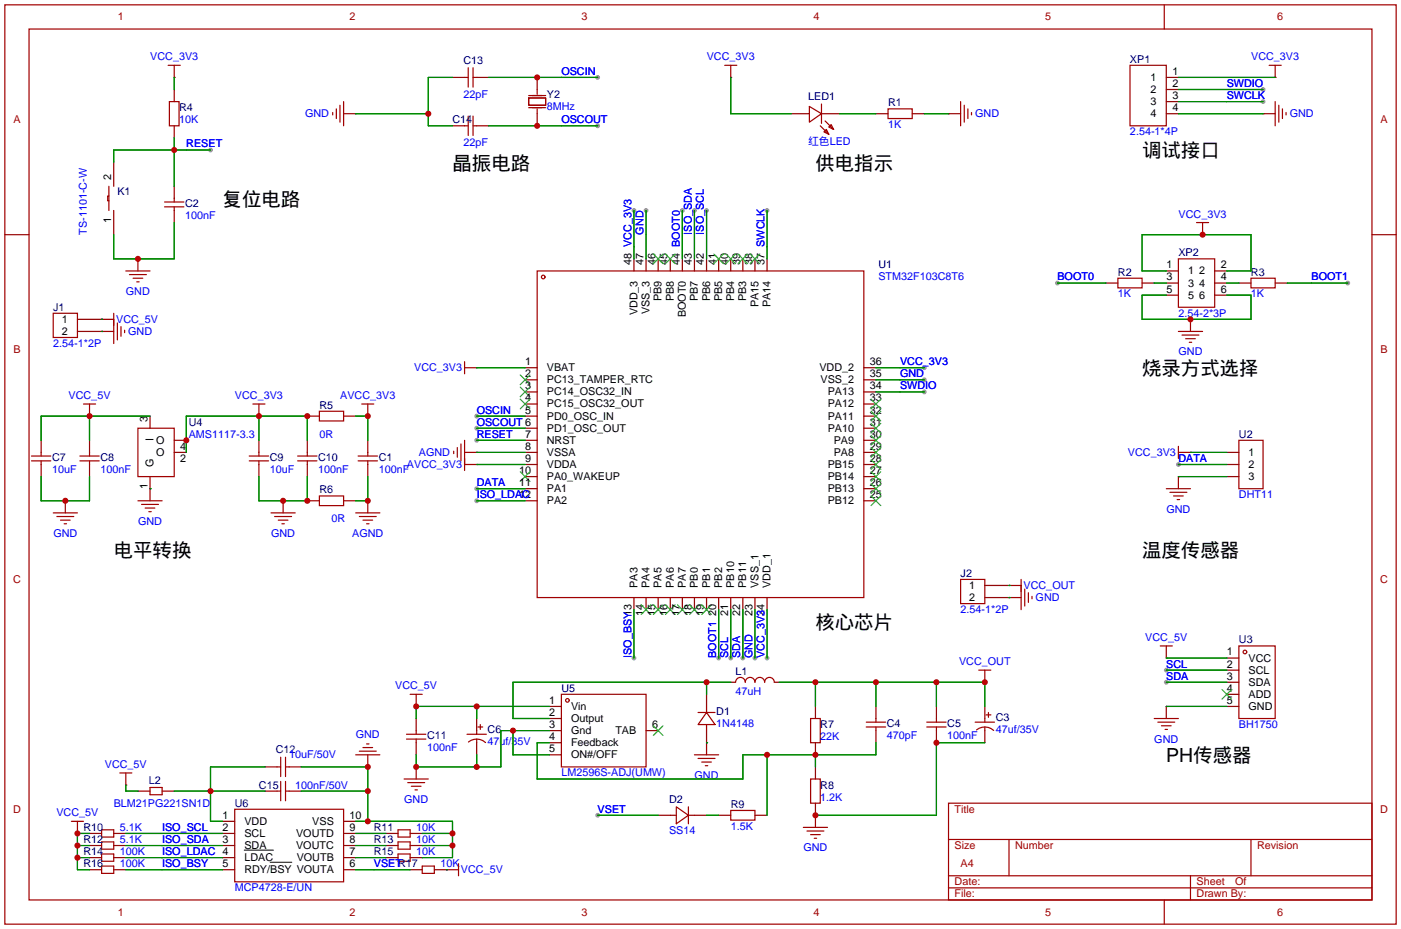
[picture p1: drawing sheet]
<svg xmlns="http://www.w3.org/2000/svg" width="294mm" height="195mm" viewBox="0 0 294 195" stroke-linecap="round" stroke-linejoin="round" font-family="sans-serif">
<g fill="#999">
<circle cx="44.2" cy="31.5" r=".51"/>
<circle cx="222" cy="59.4" r=".51"/>
<circle cx="283" cy="59.4" r=".51"/>
<circle cx="265.2" cy="18.8" r=".51"/>
<circle cx="265.2" cy="21.3" r=".51"/>
<circle cx="133.1" cy="138.2" r=".51"/>
<circle cx="150.9" cy="138.2" r=".51"/>
<circle cx="156" cy="138.2" r=".51"/>
<circle cx="153.4" cy="138.2" r=".51"/>
<circle cx="161" cy="138.2" r=".51"/>
<circle cx="158.5" cy="138.2" r=".51"/>
<circle cx="100.1" cy="105.2" r=".51"/>
<circle cx="100.1" cy="92.5" r=".51"/>
<circle cx="100.1" cy="87.4" r=".51"/>
<circle cx="100.1" cy="89.9" r=".51"/>
<circle cx="194.1" cy="82.3" r=".51"/>
<circle cx="194.1" cy="77.2" r=".51"/>
<circle cx="194.1" cy="79.8" r=".51"/>
<circle cx="135.6" cy="44.2" r=".51"/>
<circle cx="133.1" cy="44.2" r=".51"/>
<circle cx="145.8" cy="44.2" r=".51"/>
<circle cx="143.3" cy="44.2" r=".51"/>
<circle cx="148.3" cy="44.2" r=".51"/>
<circle cx="161" cy="44.2" r=".51"/>
<circle cx="125.5" cy="16.3" r=".51"/>
<circle cx="125.5" cy="26.4" r=".51"/>
<circle cx="100.1" cy="102.6" r=".51"/>
<circle cx="247.4" cy="97.5" r=".51"/>
<circle cx="244.9" cy="140.7" r=".51"/>
<circle cx="244.9" cy="143.3" r=".51"/>
<circle cx="125.5" cy="171.2" r=".51"/>
</g>
<g fill="none" stroke="#a10000" stroke-width=".25">
<path d="M1 1h292.1v193.1h-292.1zM6.1 6.1h281.9v182.9h-281.9zM35.3 13.7h2.5M36.6 13.7v2.6M97.5 16.3h.8M98.3 14.2v4.1M99.3 14.2v4.1M99.3 16.3h.8M112.8 18.8v1M152.1 13.7h2.6M153.4 13.7v2.6M237.2 13.7h7.7v12.7h-7.7z"/>
<path d="M244.4 1v5.1M266.4 13.7h2.6M267.7 13.7v2.6M22.9 39.1v5.1M35.6 21.3h2v5.1h-2zM69.8 23.6v.5M70.6 22.9v2M71.4 22.1v3.6M72.1 23.9h2.6M72.1 21.3v5.1M97.5 26.4h.8M98.3 24.4v4"/>
<path d="M99.3 24.4v4M99.3 26.4h.8M111 20.6h3.6v1.5h-3.6zM111 22.6h3.6M111 20.1h3.6M112.8 22.9v1M169.9 22.4l2.6 1.5-2.6 1.8zM172.2 26.4l1.8 1.8M172.5 21.8v4.1M173 27.7l.5-.5 .5 1zM173.2 25.4l1.8 1.8M174 26.7l.5-.5 .5 1z"/>
<path d="M186.4 22.9h5.1v2h-5.1zM199.1 23.9h2.6M201.7 21.3v5.1M202.4 22.1v3.6M203.2 22.9v2M204 23.6v.5M265.2 23.9h2.5M267.7 21.3v5.1M268.5 22.1v3.6M269.2 22.9v2M270 23.6v.5M1 49.3h5.1"/>
<path d="M22.9 41.1h-.3v1.1h.3M26.4 56.9h5.1M27.2 57.7h3.5M27.9 58.4h2.1M28.7 59.2h.5M29 54.4v2.5M34.5 43.4h4.1M34.5 42.4h4.1M36.6 41.7v.7M36.6 43.4v.8M112.8 56.9h68.6v68.6h-68.6zM234.7 58.4h5.1v2.1h-5.1z"/>
<path d="M247.4 54.4h7.6v10.1h-7.6zM251.2 46.7h2.5M252.5 46.7v2.6M262.6 58.4h5.1v2.1h-5.1zM288 49.3h5.1M11.2 65.8h5.1v5.1h-5.1zM21.3 69.6h2.6M21.3 67.1h2.6M23.9 65.8v6.3M24.6 67.8v3.6M25.4 68.6v2M26.2 69.3v.6"/>
<path d="M97.5 75.9v2.6M97.5 77.2h2.6M247.4 69.6h5.1M248.2 70.4h3.5M248.9 71.1h2.1M249.7 71.9h.5M249.9 67.1v2.5M6.6 96.8h4.1M6.6 95.8h4.1M8.6 95v.8M8.6 96.8v.7M16.8 96.8h4"/>
<path d="M16.8 95.8h4M17.5 84.8h2.6M18.8 84.8v2.6M18.8 95v.8M18.8 96.8v.7M29 89.9h7.6v10.2h-7.6zM52.3 96.8h4.1M52.3 95.8h4.1M53.1 84.8h2.5M54.4 84.8v2.6M54.4 95v.8M54.4 96.8v.7"/>
<path d="M62.5 96.8h4M62.5 95.8h4M64.5 95v.8M64.5 96.8v.7M67.1 86.4h5v2h-5zM75.2 96.8h4M75.2 95.8h4M75.9 84.8h2.6M77.2 84.8v2.6M77.2 95v.8M77.2 96.8v.7M95.2 94.7v.6"/>
<path d="M96 94v2M96.8 93.2v3.6M97.5 95h2.6M97.5 97.5h2.6M97.5 92.5v6.3M247.4 95h2.5M247.4 93.7v2.6M260.1 92.5h5.1v10.1h-5.1zM11.2 107.7h5.1M11.9 108.5h3.6M12.7 109.2h2M13.5 110h.5"/>
<path d="M13.7 105.2v2.5M29 105.2h5M29.7 105.9h3.6M30.5 106.7h2M31.2 107.4h.5M31.5 102.6v2.6M56.9 107.7h5.1M57.7 108.5h3.5M58.4 109.2h2.1M59.2 110h.5M59.4 105.2v2.5M67.1 104.1h5v2.1h-5z"/>
<path d="M74.7 107.7h5.1M75.4 108.5h3.6M76.2 109.2h2M77 110h.5M77.2 105.2v2.5M244.9 102.6h5M245.6 103.4h3.6M246.4 104.1h2M247.1 104.9h.5M247.4 100.1v2.5M201.7 121.7h5.1v5h-5.1zM211.8 122.9h2.6"/>
<path d="M211.8 125.5h2.6M214.4 121.7v6.3M215.1 123.7v3.6M215.9 124.5v2M216.7 125.2v.5M243.6 135.6h2.5M244.9 135.6v2.6M260.1 135.6h7.6v15.3h-7.6zM58.9 159v4.1M59.9 159v4.1M74.7 158.5h5.1M75.4 157.7h3.6"/>
<path d="M76.2 157h2M77 156.2h.5M77.2 158.5v2.5M85.3 155.2h4.1M85.3 154.2h4.1M86.1 145.8h2.5M87.4 145.8v2.5M87.4 153.4v.8M87.4 155.2v.8M98 154.2h4.1M98.3 155.8a2.74 2.74 0 0 1 3.6 .1M100.1 153.4v.8"/>
<path d="M100.1 155.2v.8M100.3 152.7h1M100.8 152.1v1.1M117.9 145.8h17.7v15.2h-17.7zM145.8 158.5h5.1M146.6 149.6h3.5M146.6 159.3h3.5M148.3 149.6l1.8 2.5h-3.5zM148.3 148.3v1.3M148.3 152.1v1.3M148.3 156v2.5M154.4 143.3a1.02 1.02 0 0 1 1.1-1.1 1.02 1.02 0 0 1 1 1.1"/>
<path d="M156.5 143.3a1.02 1.02 0 0 1 1-1.1 1.02 1.02 0 0 1 1 1.1M158.5 143.3a1.02 1.02 0 0 1 1-1.1 1.02 1.02 0 0 1 1 1.1M160.5 143.3a1.02 1.02 0 0 1 1-1.1 1.02 1.02 0 0 1 1.1 1.1M170.2 150.9h2v5.1h-2zM181.9 151.6h4M181.9 152.7h4M183.9 150.9v.7M183.9 152.7v.7M194.6 151.6h4M194.6 152.7h4M196.6 150.9v.7M196.6 152.7v.7"/>
<path d="M204.7 151.6h4.1M205 153.3a2.74 2.74 0 0 1 3.6 .1M205.5 140.7h2.5M206.8 140.7v2.6M206.8 150.9v.7M206.8 152.7v.7M207 150.1h1M207.5 149.6v1M242.3 150.9h5.1M243.1 151.6h3.5M243.8 152.4h2.1M244.6 153.2h.5"/>
<path d="M244.9 148.3v2.6M15 172.5h2.5M16.3 172.5v2.5M21.3 174.2h2.6v1.6h-2.6zM21.3 176.8h2.6v1.5h-2.6zM21.3 179.3h2.6v1.5h-2.6zM25.1 162.3h2.6M26.4 162.3v2.5M31.5 165.4h2.5v1.5h-2.5zM49.3 169.9h22.8v15.3h-22.8zM58.2 161h.7M58.2 166.1h.7"/>
<path d="M58.9 164.1v4M59.9 164.1v4M59.9 161h.8M59.9 166.1h.8M83.6 174.2h2.5v1.6h-2.5zM83.6 176.8h2.5v1.5h-2.5zM83.6 179.3h2.5v1.5h-2.5zM84.8 163.6h5.1M85.6 164.3h3.6M86.4 165.1h2M87.1 165.9h.5M87.4 161v2.6"/>
<path d="M140.7 171.2h1.3M142 169.4l2.5 1.8-2.5 1.8zM144.5 171.2h1.3M144.5 169.4v3.6M147.3 160h2.1M148.1 160.8h.5M153.4 170.2h5.1v2h-5.1zM168.7 173.7h5M169.4 174.5h3.6M170.2 163.6h2v5.1h-2zM170.2 175.3h2M170.9 176h.5"/>
<path d="M171.2 171.2v2.5M199.1 168.7h88.9v20.3h-88.9zM199.1 176.3h88.9M211.8 176.3v7.6M262.6 176.3v7.6M21.3 181.9h2.6v1.5h-2.6zM88.6 181.9h2.6v1.5h-2.6zM93.7 182.6h2.6M96.3 181.4v2.5M199.1 186.4h88.9M199.1 183.9h88.9M244.4 189v5.1"/>
<path d="M249.9 183.9v5.1"/>
<circle cx="114" cy="58.2" r=".38"/>
<circle cx="261.4" cy="136.9" r=".38"/>
<circle cx="119.1" cy="147.1" r=".38"/>
</g>
<g fill="none" stroke="#870000" stroke-width=".25">
<path d="M36.6 16.3h.1M36.6 18.8v2.5M95 16.3h2.5M100.1 16.3h2.5M112.8 16.3v2.5M153.4 16.3h.1M244.9 16.3h2.5M244.9 18.8h2.5M267.7 16.3h.1M23.9 34v5.1M36.6 26.4v2.6M36.6 39.1v2.6"/>
<path d="M74.7 23.9h.1M95 26.4h2.5M100.1 26.4h2.5M112.8 23.9v2.5M166.1 23.9h3.8M172.5 23.9h3.8M183.9 23.9h2.5M191.5 23.9h2.6M199.1 23.9h.1M244.9 23.9h2.5M244.9 21.3h2.5M265.2 23.9h.1"/>
<path d="M23.9 44.2v5.1M29 54.4h.1M36.6 44.2v2.5M133.1 54.4v2.5M135.6 54.4v2.5M138.2 54.4v2.5M140.7 54.4v2.5M143.3 54.4v2.5M145.8 54.4v2.5M148.3 54.4v2.5M150.9 54.4v2.5M153.4 54.4v2.5"/>
<path d="M156 54.4v2.5M158.5 54.4v2.5M161 54.4v2.5M232.2 59.4h2.5M239.8 59.4h2.5M244.9 59.4h2.5M244.9 56.9h2.5M252.5 49.3h.1M255 59.4h2.6M255 56.9h2.6M260.1 59.4h2.5M267.7 59.4h2.6"/>
<path d="M16.3 67.1h5M16.3 69.6h5M21.3 67.1h.1M21.3 69.6h.1M100.1 77.2h.1M110.2 77.2h2.6M110.2 79.8h2.6M181.4 77.2h2.5M181.4 79.8h2.5M244.9 62h2.5M249.9 67.1h.1M255 62h2.6"/>
<path d="M8.6 92.5v2.5M8.6 97.5v2.6M18.8 87.4h.1M18.8 92.5v2.5M18.8 97.5v2.6M31.5 87.4v2.5M36.6 92.5h2.5M36.6 95h2.5M54.4 87.4h.1M54.4 92.5v2.5M54.4 97.5v2.6M64.5 87.4h2.6"/>
<path d="M64.5 92.5v2.5M64.5 97.5v2.6M72.1 87.4h2.6M77.2 87.4h.1M77.2 92.5v2.5M77.2 97.5v2.6M100.1 97.5h.1M100.1 95h.1M110.2 82.3h2.6M110.2 84.8h2.6M110.2 87.4h2.6M110.2 89.9h2.6"/>
<path d="M110.2 92.5h2.6M110.2 95h2.6M110.2 97.5h2.6M181.4 82.3h2.5M181.4 84.8h2.5M181.4 87.4h2.5M181.4 89.9h2.5M181.4 92.5h2.5M181.4 95h2.5M181.4 97.5h2.5M249.9 95h.1M257.6 95h2.5"/>
<path d="M257.6 97.5h2.5M13.7 105.2h.1M31.5 102.6h.1M31.5 100.1v2.5M59.4 105.2h.1M64.5 105.2h2.6M72.1 105.2h2.6M77.2 105.2h.1M110.2 100.1h2.6M110.2 102.6h2.6M110.2 105.2h2.6M181.4 100.1h2.5"/>
<path d="M181.4 102.6h2.5M181.4 105.2h2.5M247.4 100.1h.1M257.6 100.1h2.5M133.1 125.5v2.5M135.6 125.5v2.5M138.2 125.5v2.5M140.7 125.5v2.5M143.3 125.5v2.5M145.8 125.5v2.5M148.3 125.5v2.5M150.9 125.5v2.5"/>
<path d="M153.4 125.5v2.5M156 125.5v2.5M158.5 125.5v2.5M161 125.5v2.5M206.8 122.9h5M206.8 125.5h5M211.8 122.9h.1M211.8 125.5h.1M244.9 138.2h.1M257.6 138.2h2.5M87.4 148.3h.1M87.4 150.9v2.5"/>
<path d="M87.4 156v2.5M100.1 150.9v2.5M100.1 156v2.5M115.3 148.3h2.6M115.3 150.9h2.6M115.3 153.4h2.6M115.3 156h2.6M115.3 158.5h2.6M135.6 153.4h2.6M148.3 156h.1M148.3 145.8v2.5M148.3 153.4v2.6"/>
<path d="M153.4 143.3h1M162.6 143.3h1M171.2 148.3v2.6M171.2 156v2.5M183.9 148.3v2.6M183.9 153.4v2.6M196.6 148.3v2.6M196.6 153.4v2.6M206.8 143.3h.1M206.8 148.3v2.6M206.8 153.4v2.6M244.9 148.3h.1"/>
<path d="M257.6 140.7h2.5M257.6 143.3h2.5M257.6 145.8h2.5M257.6 148.3h2.5M16.3 175h.1M18.8 177.5h2.5M18.8 175h2.5M23.9 177.5h2.5M23.9 175h2.5M26.4 164.8h.1M29 166.1h2.5M34 166.1h2.6"/>
<path d="M46.7 172.5h2.6M46.7 177.5h2.6M46.7 175h2.6M55.6 166.1h2.6M55.6 161h2.6M60.7 166.1h2.5M60.7 161h2.5M72.1 172.5h2.6M72.1 177.5h2.6M72.1 175h2.6M77.2 161h.1M81 177.5h2.6"/>
<path d="M81 175h2.6M86.1 177.5h2.5M86.1 175h2.5M87.4 161h.1M138.2 171.2h2.5M145.8 171.2h2.5M150.9 171.2h2.5M158.5 171.2h2.5M171.2 171.2h.1M171.2 161v2.6M171.2 168.7v2.5M18.8 180.1h2.5"/>
<path d="M18.8 182.6h2.5M23.9 180.1h2.5M23.9 182.6h2.5M46.7 180.1h2.6M46.7 182.6h2.6M72.1 180.1h2.6M72.1 182.6h2.6M81 180.1h2.6M86.1 180.1h2.5M86.1 182.6h2.5M91.2 182.6h2.5M93.7 182.6h.1"/>
</g>
<g fill="none" stroke="#3c3" stroke-width=".25">
<path d="M137.2 53.3l2 2.1M139.2 53.3l-2 2.1M139.7 53.3l2 2.1M141.7 53.3l-2 2.1M149.9 53.3l2 2.1M151.9 53.3l-2 2.1M152.4 53.3l2 2.1M154.4 53.3l-2 2.1M154.9 53.3l2.1 2.1M157 53.3l-2.1 2.1M157.5 53.3l2 2.1M159.5 53.3l-2 2.1"/>
<path d="M109.2 78.7l2.1 2.1M111.3 78.7l-2.1 2.1M109.2 81.3l2.1 2M109.2 83.8l2.1 2.1M109.2 99.1l2.1 2M111.3 81.3l-2.1 2M111.3 83.8l-2.1 2.1M111.3 99.1l-2.1 2M182.9 99.1l2 2M182.9 96.5l2 2.1M182.9 94l2 2M182.9 91.4l2 2.1"/>
<path d="M182.9 88.9l2 2M182.9 86.4l2 2M182.9 83.8l2 2.1M184.9 86.4l-2 2M184.9 88.9l-2 2M184.9 91.4l-2 2.1M184.9 99.1l-2 2M184.9 96.5l-2 2.1M184.9 94l-2 2M184.9 83.8l-2 2.1M182.9 104.1l2 2.1M182.9 101.6l2 2"/>
<path d="M184.9 104.1l-2 2.1M184.9 101.6l-2 2M134.6 127l2.1 2M136.7 127l-2.1 2M137.2 127l2 2M139.2 127l-2 2M139.7 127l2 2M141.7 127l-2 2M142.2 127l2.1 2M144.3 127l-2.1 2M144.8 127l2 2M146.8 127l-2 2"/>
<path d="M147.3 127l2.1 2M149.4 127l-2.1 2M137.2 152.4l2 2M139.2 152.4l-2 2M256.5 144.8l2.1 2M258.6 144.8l-2.1 2"/>
</g>
<path d="M51.3 178.5h6.1M56.7 181.1h4.6" fill="none" stroke="#000" stroke-width=".21"/>
<g fill="none" stroke="#008700" stroke-width=".25">
<path d="M36.6 16.3v2.5M95 16.3h-5.1v10.1h5.1M102.6 16.3h22.9M153.4 16.3v7.6h12.7M247.4 18.8h17.8M247.4 16.3h20.3M36.6 29v10.1M44.2 31.5h-20.3v2.5M74.7 23.9h15.2M102.6 26.4h22.9M176.3 23.9h7.6M194.1 23.9h5"/>
<path d="M247.4 23.9h17.8M247.4 21.3h17.8M36.6 46.7v7.7h-12.7v-5.1M133.1 44.2v10.2M135.6 44.2v10.2M143.3 44.2v10.2M145.8 44.2v10.2M148.3 44.2v10.2M161 44.2v10.2M222 59.4h10.2M242.3 59.4h2.6M244.9 56.9h-5.1v-7.6h22.8v7.6h-5"/>
<path d="M257.6 59.4h2.5M270.3 59.4h12.7M21.3 67.1h.1M21.3 69.6h.1M100.1 77.2h10.1M183.9 77.2h10.2M183.9 79.8h10.2M244.9 62h-5.1v5.1h22.8v-5.1h-5M18.8 87.4v5.1M31.5 87.4h-22.9v5.1M54.4 87.4v5.1M64.5 92.5v-5.1h-25.4v7.6"/>
<path d="M74.7 87.4h2.5v5.1M100.1 87.4h10.1M100.1 97.5h10.1M100.1 92.5h10.1M100.1 95h10.1M100.1 89.9h10.1M183.9 82.3h10.2M247.4 97.5h10.2M249.9 95h7.7M8.6 100.1v5.1h10.2v-5.1M31.5 102.6h.1M54.4 100.1v5.1h10.1v-5.1"/>
<path d="M77.2 100.1v5.1h-2.5M100.1 105.2h10.1M100.1 102.6h10.1M247.4 100.1h10.2M133.1 128v10.2M150.9 128v10.2M153.4 128v10.2M156 128v10.2M158.5 128v10.2M161 128v10.2M211.8 122.9h.1M211.8 125.5h.1"/>
<path d="M244.9 138.2h12.7M100.1 148.3v2.6M100.1 158.5v2.5M107.7 153.4v5.1h7.6M115.3 156h-2.5v7.6h43.2v-5.1h27.9v-2.5M115.3 148.3h-27.9v2.6M115.3 153.4h-10.1v7.6h-17.8v-2.5M148.3 156h.1M148.3 143.3v2.5M153.4 143.3h-45.7v7.6h7.6M161 158.5v12.7M163.6 143.3h43.2v5"/>
<path d="M171.2 143.3v5M171.2 158.5v2.5M183.9 143.3v5M196.6 143.3v5M206.8 156h-10.2v15.2h-25.4M244.9 148.3h12.7M244.9 140.7h12.7M244.9 143.3h12.7M16.3 177.5h2.5M18.8 175h-2.5v7.6h2.5M26.4 175h20.3M26.4 177.5h20.3"/>
<path d="M26.4 164.8v1.3h2.6M36.6 166.1h19M55.6 161h-11.4v11.5h2.5M63.2 161h14v11.5M63.2 166.1h14M74.7 175h6.3M74.7 177.5h6.3M74.7 172.5h20.3v7.6h-6.4M88.6 175h6.4M88.6 177.5h6.4M125.5 171.2h12.7M148.3 171.2h2.6"/>
<path d="M16.3 180.1h2.5M26.4 180.1h20.3M26.4 182.6h20.3M74.7 180.1h6.3M74.7 182.6h11.4M93.7 182.6h.1"/>
</g>
<g fill="#c00">
<circle cx="29" cy="54.4" r=".63"/>
<circle cx="36.6" cy="31.5" r=".63"/>
<circle cx="249.9" cy="67.1" r=".63"/>
<circle cx="252.5" cy="49.3" r=".63"/>
<circle cx="18.8" cy="87.4" r=".63"/>
<circle cx="13.7" cy="105.2" r=".63"/>
<circle cx="39.1" cy="92.5" r=".63"/>
<circle cx="54.4" cy="87.4" r=".63"/>
<circle cx="64.5" cy="87.4" r=".63"/>
<circle cx="59.4" cy="105.2" r=".63"/>
<circle cx="64.5" cy="105.2" r=".63"/>
<circle cx="89.9" cy="23.9" r=".63"/>
<circle cx="112.8" cy="16.3" r=".63"/>
<circle cx="112.8" cy="26.4" r=".63"/>
<circle cx="77.2" cy="105.2" r=".63"/>
<circle cx="77.2" cy="87.4" r=".63"/>
<circle cx="171.2" cy="158.5" r=".63"/>
<circle cx="161" cy="158.5" r=".63"/>
<circle cx="87.4" cy="161" r=".63"/>
<circle cx="100.1" cy="161" r=".63"/>
<circle cx="107.7" cy="153.4" r=".63"/>
<circle cx="87.4" cy="148.3" r=".63"/>
<circle cx="100.1" cy="148.3" r=".63"/>
<circle cx="196.6" cy="156" r=".63"/>
<circle cx="171.2" cy="171.2" r=".63"/>
<circle cx="148.3" cy="143.3" r=".63"/>
<circle cx="206.8" cy="143.3" r=".63"/>
<circle cx="171.2" cy="143.3" r=".63"/>
<circle cx="183.9" cy="143.3" r=".63"/>
<circle cx="196.6" cy="143.3" r=".63"/>
<circle cx="95" cy="175" r=".63"/>
<circle cx="95" cy="177.5" r=".63"/>
<circle cx="77.2" cy="161" r=".63"/>
<circle cx="77.2" cy="166.1" r=".63"/>
<circle cx="77.2" cy="172.5" r=".63"/>
<circle cx="44.2" cy="166.1" r=".63"/>
<circle cx="16.3" cy="175" r=".63"/>
<circle cx="16.3" cy="177.5" r=".63"/>
<circle cx="16.3" cy="180.1" r=".63"/>
</g>
<g font-size="4.1">
<text x="95" y="35.6">晶振电路</text>
<text x="171.2" y="35.6">供电指示</text>
<text x="239.8" y="33.1">调试接口</text>
<text x="46.7" y="43.2">复位电路</text>
<text x="239.8" y="78.8">烧录方式选择</text>
<text x="23.9" y="116.9">电平转换</text>
<text x="239.8" y="116.9">温度传感器</text>
<text x="171.2" y="132.1">核心芯片</text>
<text x="244.9" y="160.1">PH传感器</text>
</g>
<g font-size="2.3" fill="#a00000">
<text x="24.7" y="4.3">1</text>
<text x="73.4" y="4.3">2</text>
<text x="122.1" y="4.3">3</text>
<text x="170.8" y="4.3">4</text>
<text x="219.5" y="4.3">5</text>
<text x="268.1" y="4.3">6</text>
<text x="2.8" y="25.9">A</text>
<text x="289.8" y="25.9">A</text>
<text x="2.8" y="74.1">B</text>
<text x="289.8" y="74.1">B</text>
<text x="2.7" y="122.4">C</text>
<text x="289.8" y="122.4">C</text>
<text x="2.7" y="170.7">D</text>
<text x="200.4" y="170.7">Title</text>
<text x="289.8" y="170.7">D</text>
<text x="200.4" y="178.3">Size</text>
<text x="213.1" y="178.3">Number</text>
<text x="263.9" y="178.3">Revision</text>
<text x="200.4" y="185.9">Date:</text>
<text x="201.7" y="182.1">A4</text>
<text x="251.2" y="185.9">Sheet</text>
<text x="259.3" y="185.9">Of</text>
<text x="200.4" y="188.4">File:</text>
<text x="251.2" y="188.4">Drawn By:</text>
<text x="24.7" y="192.2">1</text>
<text x="73.4" y="192.2">2</text>
<text x="122.1" y="192.2">3</text>
<text x="170.8" y="192.2">4</text>
<text x="219.5" y="192.2">5</text>
<text x="268.1" y="192.2">6</text>
</g>
<g font-size="2.3" fill="#00f">
<text x="31.5" y="12.7">VCC_3V3</text>
<text x="117.9" y="15.7">OSCIN</text>
<text x="148.4" y="12.7">VCC_3V3</text>
<text x="262.7" y="12.7">VCC_3V3</text>
<text x="97.3" y="20.5">22pF</text>
<text x="114.8" y="23.1">8MHz</text>
<text x="257.6" y="18.3">SWDIO</text>
<text x="257.6" y="20.8">SWCLK</text>
<text x="37.6" y="25.9">10K</text>
<text x="64.1" y="24.6">GND</text>
<text x="117.9" y="25.9">OSCOUT</text>
<text x="186.4" y="26.9">1K</text>
<text x="204.7" y="24.6">GND</text>
<text x="237.2" y="28.4">2.54-1*4P</text>
<text x="270.8" y="24.6">GND</text>
<text x="39.1" y="31">RESET</text>
<text x="97.3" y="30.7">22pF</text>
<text x="169.7" y="30.4">红色LED</text>
<text x="38.9" y="45.9">100nF</text>
<text x="247.4" y="45.7">VCC_3V3</text>
<text x="18.3" y="49.3" transform="rotate(-90 18.3 49.3)">TS-1101-C-W</text>
<text x="135.1" y="49.3" transform="rotate(-90 135.1 49.3)">GND</text>
<text x="145.3" y="49.3" transform="rotate(-90 145.3 49.3)">ISO_SDA</text>
<text x="147.8" y="49.3" transform="rotate(-90 147.8 49.3)">ISO_SCL</text>
<text x="184.4" y="58.9">STM32F103C8T6</text>
<text x="222" y="58.9">BOOT0</text>
<text x="275.3" y="58.9">BOOT1</text>
<text x="26.4" y="61.9">GND</text>
<text x="234.7" y="62.4">1K</text>
<text x="262.6" y="62.4">1K</text>
<text x="24.4" y="67.8">VCC_5V</text>
<text x="26.9" y="70.3">GND</text>
<text x="247.4" y="66.5">2.54-2*3P</text>
<text x="11.2" y="72.9">2.54-1*2P</text>
<text x="86.9" y="77.9">VCC_3V3</text>
<text x="189" y="76.7">VCC_3V3</text>
<text x="247.4" y="74.6">GND</text>
<text x="14.4" y="83.8">VCC_5V</text>
<text x="49.3" y="83.8">VCC_3V3</text>
<text x="71.4" y="83.8">AVCC_3V3</text>
<text x="189" y="81.8">SWDIO</text>
<text x="189" y="79.2">GND</text>
<text x="100.1" y="86.8">OSCIN</text>
<text x="100.1" y="89.4">OSCOUT 6</text>
<text x="39.6" y="91.9">AMS1117-3.3</text>
<text x="67.1" y="91.9">0R</text>
<text x="87.9" y="95.7">AGND</text>
<text x="100.1" y="91.9">RESET</text>
<text x="236.8" y="95.7">VCC_3V3</text>
<text x="10.9" y="99.3">10uF</text>
<text x="21.1" y="99.3">100nF</text>
<text x="56.6" y="99.3">10uF</text>
<text x="66.8" y="99.3">100nF</text>
<text x="79.5" y="99.3">100nF</text>
<text x="85.4" y="98.3">AVCC_3V3</text>
<text x="247.4" y="97">DATA</text>
<text x="100.1" y="104.6">ISO_LDAC</text>
<text x="100.1" y="102.1">DATA</text>
<text x="244.9" y="107.7">GND</text>
<text x="260.1" y="104.6">DHT11</text>
<text x="11.2" y="112.7">GND</text>
<text x="29" y="110.2">GND</text>
<text x="56.9" y="112.7">GND</text>
<text x="69.6" y="109.7">0R</text>
<text x="73.9" y="112.7">AGND</text>
<text x="214.9" y="123.7">VCC_OUT</text>
<text x="201.7" y="128.7">2.54-1*2P</text>
<text x="217.4" y="126.2">GND</text>
<text x="240.4" y="134.6">VCC_5V</text>
<text x="132.6" y="138.2" transform="rotate(-90 132.6 138.2)">ISO_BSY13</text>
<text x="150.3" y="138.2" transform="rotate(-90 150.3 138.2)">BOOT1</text>
<text x="152.9" y="138.2" transform="rotate(-90 152.9 138.2)">SCL</text>
<text x="155.4" y="138.2" transform="rotate(-90 155.4 138.2)">SDA</text>
<text x="158" y="138.2" transform="rotate(-90 158 138.2)">GND</text>
<text x="160.5" y="138.2" transform="rotate(-90 160.5 138.2)">VCC_3V3</text>
<text x="201.3" y="139.7">VCC_OUT</text>
<text x="244.9" y="140.2">SCL</text>
<text x="244.9" y="142.7">SDA</text>
<text x="83" y="144.7">VCC_5V</text>
<text x="154.4" y="146">47uH</text>
<text x="74.7" y="154.9">GND</text>
<text x="150.4" y="152.6">1N4148</text>
<text x="172.2" y="155.4">22K</text>
<text x="186.2" y="155.2">470pF</text>
<text x="198.9" y="155.2">100nF</text>
<text x="209" y="153.9">47uf/35V</text>
<text x="242.3" y="155.9">GND</text>
<text x="260.1" y="152.9">BH1750</text>
<text x="22" y="161.3">VCC_5V</text>
<text x="60.7" y="159.2">10uF/50V</text>
<text x="89.7" y="157.7">100nF</text>
<text x="102.4" y="156.4">47uf/35V</text>
<text x="62" y="165.6">100nF/50V</text>
<text x="117.9" y="163">LM2596S-ADJ(UMW)</text>
<text x="145.8" y="163.5">GND</text>
<text x="11.8" y="171.4">VCC_5V</text>
<text x="23.9" y="169.4">BLM21PG221SN1D</text>
<text x="84.9" y="168.6">GND</text>
<text x="125.5" y="170.7">VSET</text>
<text x="172.2" y="168.1">1.2K</text>
<text x="25.1" y="174.5">5.1K</text>
<text x="25.1" y="177">5.1K</text>
<text x="25.1" y="179.5">100K</text>
<text x="34" y="179.5">ISO_LDAC 4</text>
<text x="34" y="177">ISO_SDA</text>
<text x="34" y="174.5">ISO_SCL</text>
<text x="87.4" y="174.5">10K</text>
<text x="87.4" y="177">10K</text>
<text x="87.4" y="179.5">10K</text>
<text x="140.5" y="175.2">SS14</text>
<text x="153.4" y="174.2">1.5K</text>
<text x="168.7" y="178.8">GND</text>
<text x="25.1" y="182.1">100K</text>
<text x="34" y="182.1">ISO_BSY</text>
<text x="78.5" y="182.1">VSETR17</text>
<text x="92.5" y="182.1">10K</text>
<text x="96.8" y="183.4">VCC_5V</text>
<text x="49.3" y="187.2">MCP4728-E/UN</text>
</g>
<g font-size="2.3" fill="#000080">
<text x="97.3" y="13.4">C13</text>
<text x="237.2" y="13.2">XP1</text>
<text x="37.6" y="23.3">R4</text>
<text x="114.8" y="20.5">Y2</text>
<text x="169.7" y="21">LED1</text>
<text x="186.4" y="22.3">R1</text>
<text x="95" y="25.9">C14</text>
<text x="24.6" y="40.9">K1</text>
<text x="38.9" y="43.4">C2</text>
<text x="247.4" y="53.8">XP2</text>
<text x="184.4" y="56.4">U1</text>
<text x="234.7" y="57.9">R2</text>
<text x="262.6" y="57.9">R3</text>
<text x="11.2" y="65.2">J1</text>
<text x="39.6" y="89.4">U4</text>
<text x="67.1" y="85.8">R5</text>
<text x="260.1" y="91.9">U2</text>
<text x="10.9" y="96.7">C7</text>
<text x="21.1" y="96.7">C8</text>
<text x="56.6" y="96.7">C9</text>
<text x="66.8" y="96.7">C10</text>
<text x="79.5" y="96.7">C1</text>
<text x="67.1" y="103.6">R6</text>
<text x="201.7" y="121.1">J2</text>
<text x="260.1" y="135.1">U3</text>
<text x="154.4" y="141.7">L1</text>
<text x="117.9" y="145.3">U5</text>
<text x="89.7" y="155.2">C11</text>
<text x="102.4" y="153.9">C6</text>
<text x="150.4" y="150.1">D1</text>
<text x="172.2" y="152.9">R7</text>
<text x="186.2" y="152.6">C4</text>
<text x="198.9" y="152.6">C5</text>
<text x="209" y="151.3">C3</text>
<text x="57.9" y="158.2">C12</text>
<text x="31.2" y="164.6">L2</text>
<text x="54.4" y="165.6">C15</text>
<text x="172.2" y="165.6">R8</text>
<text x="49.3" y="169.4">U6</text>
<text x="140.5" y="168.6">D2</text>
<text x="153.4" y="169.6">R9</text>
<text x="17.5" y="174.5">R10</text>
<text x="17.5" y="177">R12</text>
<text x="17.5" y="179.5">R14</text>
<text x="78.5" y="174.5">R11</text>
<text x="78.5" y="177">R13</text>
<text x="78.5" y="179.5">R15</text>
<text x="17.5" y="182.1">R16</text>
</g>
<g font-size="2.3">
<text x="241.6" y="17">1</text>
<text x="246.1" y="15.7">1</text>
<text x="241.6" y="19.5">2</text>
<text x="241.6" y="22.1">3</text>
<text x="246.1" y="18.3">2</text>
<text x="246.1" y="20.8">3</text>
<text x="246.1" y="23.3">4</text>
<text x="241.6" y="24.6">4</text>
<text x="23.3" y="37.8" transform="rotate(-90 23.3 37.8)">2</text>
<text x="23.3" y="46.7" transform="rotate(-90 23.3 46.7)">1</text>
<text x="132.6" y="55.6" transform="rotate(-90 132.6 55.6)">48 VCC_3V3</text>
<text x="135.1" y="55.6" transform="rotate(-90 135.1 55.6)">47</text>
<text x="137.6" y="55.6" transform="rotate(-90 137.6 55.6)">46</text>
<text x="140.2" y="55.6" transform="rotate(-90 140.2 55.6)">45</text>
<text x="142.7" y="55.6" transform="rotate(-90 142.7 55.6)">44 BOOT0</text>
<text x="145.3" y="55.6" transform="rotate(-90 145.3 55.6)">43</text>
<text x="147.8" y="55.6" transform="rotate(-90 147.8 55.6)">42</text>
<text x="150.3" y="55.6" transform="rotate(-90 150.3 55.6)">41</text>
<text x="152.9" y="55.6" transform="rotate(-90 152.9 55.6)">40</text>
<text x="155.4" y="55.6" transform="rotate(-90 155.4 55.6)">39</text>
<text x="158" y="55.6" transform="rotate(-90 158 55.6)">38</text>
<text x="160.5" y="55.6" transform="rotate(-90 160.5 55.6)">37 SWCLK</text>
<text x="244.9" y="56.4">1</text>
<text x="244.9" y="58.9">3</text>
<text x="249.4" y="57.6">1</text>
<text x="251.7" y="57.6">2</text>
<text x="256.3" y="56.4">2</text>
<text x="256.3" y="58.9">4</text>
<text x="136.4" y="66" transform="rotate(-90 136.4 66)">VSS_3</text>
<text x="138.9" y="63.2" transform="rotate(-90 138.9 63.2)">PB9</text>
<text x="141.4" y="63.2" transform="rotate(-90 141.4 63.2)">PB8</text>
<text x="146.5" y="63.2" transform="rotate(-90 146.5 63.2)">PB7</text>
<text x="149.1" y="63.2" transform="rotate(-90 149.1 63.2)">PB6</text>
<text x="151.6" y="63.2" transform="rotate(-90 151.6 63.2)">PB5</text>
<text x="154.1" y="63.2" transform="rotate(-90 154.1 63.2)">PB4</text>
<text x="156.7" y="63.2" transform="rotate(-90 156.7 63.2)">PB3</text>
<text x="159.2" y="64.5" transform="rotate(-90 159.2 64.5)">PA15</text>
<text x="161.8" y="64.5" transform="rotate(-90 161.8 64.5)">PA14</text>
<text x="244.9" y="61.4">5</text>
<text x="249.4" y="60.2">3</text>
<text x="249.4" y="62.7">5</text>
<text x="251.7" y="60.2">4</text>
<text x="251.7" y="62.7">6</text>
<text x="256.3" y="61.4">6</text>
<text x="13" y="67.8">1</text>
<text x="13" y="70.3">2</text>
<text x="133.8" y="66.2" transform="rotate(-90 133.8 66.2)">VDD_3</text>
<text x="144" y="66.6" transform="rotate(-90 144 66.6)">BOOT0</text>
<text x="110.2" y="76.7">1</text>
<text x="114.8" y="77.9">VBAT</text>
<text x="172" y="77.9">VDD_2</text>
<text x="182.6" y="76.7">36</text>
<text x="110.2" y="79.2">2</text>
<text x="110.2" y="81.8">3</text>
<text x="114.8" y="80.5">PC13_TAMPER_RTC</text>
<text x="114.8" y="83">PC14_OSC32_IN</text>
<text x="172.3" y="80.5">VSS_2</text>
<text x="173.8" y="83">PA13</text>
<text x="182.6" y="81.8">34</text>
<text x="182.6" y="79.2">35</text>
<text x="31" y="88.6" transform="rotate(-90 31 88.6)">3</text>
<text x="110.2" y="84.3">4</text>
<text x="110.2" y="86.8">5</text>
<text x="114.8" y="85.6">PC15_OSC32_OUT</text>
<text x="114.8" y="88.1">PD0_OSC_IN</text>
<text x="173.8" y="88.1">PA11</text>
<text x="173.8" y="85.6">PA12</text>
<text x="182.6" y="89.4">31</text>
<text x="182.6" y="86.8">32</text>
<text x="182.6" y="84.3">33</text>
<text x="32.2" y="92.6" transform="rotate(-90 32.2 92.6)">I</text>
<text x="32.8" y="95.7">O</text>
<text x="32.8" y="93.2">O</text>
<text x="37.8" y="94.5">4</text>
<text x="110.2" y="91.9">7</text>
<text x="110.2" y="94.5">8</text>
<text x="114.8" y="90.6">PD1_OSC_OUT</text>
<text x="114.8" y="93.2">NRST</text>
<text x="114.8" y="95.7">VSSA</text>
<text x="173.8" y="90.6">PA10</text>
<text x="175" y="95.7">PA8</text>
<text x="175" y="93.2">PA9</text>
<text x="182.6" y="94.5">29</text>
<text x="182.6" y="91.9">30</text>
<text x="262.1" y="95.7">1</text>
<text x="32.2" y="98" transform="rotate(-90 32.2 98)">G</text>
<text x="37.8" y="97">2</text>
<text x="109" y="99.5">10</text>
<text x="110.2" y="97">9</text>
<text x="114.8" y="98.3">VDDA</text>
<text x="114.8" y="100.8">PA0_WAKEUP</text>
<text x="173.8" y="100.8">PB14</text>
<text x="173.8" y="98.3">PB15</text>
<text x="182.6" y="99.5">27</text>
<text x="182.6" y="97">28</text>
<text x="262.1" y="100.8">3</text>
<text x="262.1" y="98.3">2</text>
<text x="31" y="102.6" transform="rotate(-90 31 102.6)">1</text>
<text x="109" y="102.1">11</text>
<text x="109" y="104.6">12</text>
<text x="114.8" y="103.3">PA1</text>
<text x="114.8" y="105.9">PA2</text>
<text x="173.8" y="105.9">PB12</text>
<text x="173.8" y="103.3">PB13</text>
<text x="182.6" y="104.6">25</text>
<text x="182.6" y="102.1">26</text>
<text x="133.8" y="123.4" transform="rotate(-90 133.8 123.4)">PA3</text>
<text x="136.4" y="123.4" transform="rotate(-90 136.4 123.4)">PA4</text>
<text x="138.9" y="123.4" transform="rotate(-90 138.9 123.4)">PA5</text>
<text x="141.4" y="123.4" transform="rotate(-90 141.4 123.4)">PA6</text>
<text x="144" y="123.4" transform="rotate(-90 144 123.4)">PA7</text>
<text x="146.5" y="123.4" transform="rotate(-90 146.5 123.4)">PB0</text>
<text x="149.1" y="123.4" transform="rotate(-90 149.1 123.4)">PB1</text>
<text x="151.6" y="123.4" transform="rotate(-90 151.6 123.4)">PB2</text>
<text x="154.1" y="123.4" transform="rotate(-90 154.1 123.4)">PB10</text>
<text x="156.7" y="123.4" transform="rotate(-90 156.7 123.4)">PB11</text>
<text x="159.2" y="123.4" transform="rotate(-90 159.2 123.4)">VSS_1</text>
<text x="161.8" y="123.4" transform="rotate(-90 161.8 123.4)">VDD_1</text>
<text x="203.5" y="123.7">1</text>
<text x="135.1" y="129.3" transform="rotate(-90 135.1 129.3)">14</text>
<text x="137.6" y="129.3" transform="rotate(-90 137.6 129.3)">15</text>
<text x="140.2" y="129.3" transform="rotate(-90 140.2 129.3)">16</text>
<text x="142.7" y="129.3" transform="rotate(-90 142.7 129.3)">17</text>
<text x="145.3" y="129.3" transform="rotate(-90 145.3 129.3)">18</text>
<text x="147.8" y="129.3" transform="rotate(-90 147.8 129.3)">19</text>
<text x="150.3" y="129.3" transform="rotate(-90 150.3 129.3)">20</text>
<text x="152.9" y="129.3" transform="rotate(-90 152.9 129.3)">21</text>
<text x="155.4" y="129.3" transform="rotate(-90 155.4 129.3)">22</text>
<text x="158" y="129.3" transform="rotate(-90 158 129.3)">23</text>
<text x="160.5" y="129.3" transform="rotate(-90 160.5 129.3)">24</text>
<text x="203.5" y="126.2">2</text>
<text x="257.6" y="137.6">1</text>
<text x="257.6" y="140.2">2</text>
<text x="257.6" y="142.7">3</text>
<text x="262.1" y="138.9">VCC</text>
<text x="262.1" y="141.4">SCL</text>
<text x="262.1" y="144">SDA</text>
<text x="115.3" y="147.8">1</text>
<text x="119.9" y="149.1">Vin</text>
<text x="257.6" y="145.3">4</text>
<text x="257.6" y="147.8">5</text>
<text x="262.1" y="146.5">ADD</text>
<text x="262.1" y="149.1">GND</text>
<text x="115.3" y="150.3">2</text>
<text x="115.3" y="152.9">3</text>
<text x="115.3" y="155.4">4</text>
<text x="119.9" y="151.6">Output</text>
<text x="119.9" y="154.1">Gnd</text>
<text x="129.2" y="154.1">TAB</text>
<text x="136.9" y="152.9">6</text>
<text x="115.3" y="158">5</text>
<text x="119.9" y="156.7">Feedback</text>
<text x="119.9" y="159.2">ON#/OFF</text>
<text x="46.7" y="171.9">1</text>
<text x="51.3" y="173.2">VDD</text>
<text x="65.6" y="173.2">VSS</text>
<text x="73.4" y="171.9">10</text>
<text x="46.7" y="177">3</text>
<text x="46.7" y="174.5">2</text>
<text x="51.3" y="178.3">SDA</text>
<text x="51.3" y="175.7">SCL</text>
<text x="62.2" y="178.3">VOUTC</text>
<text x="62.2" y="175.7">VOUTD</text>
<text x="73.4" y="179.5">7</text>
<text x="73.4" y="177">8</text>
<text x="73.4" y="174.5">9</text>
<text x="46.7" y="182.1">5</text>
<text x="51.3" y="180.8">LDAC</text>
<text x="51.3" y="183.4">RDY/BSY VOUTA</text>
<text x="62.3" y="180.8">VOUTB</text>
<text x="73.4" y="182.1">6</text>
</g>
</svg>
